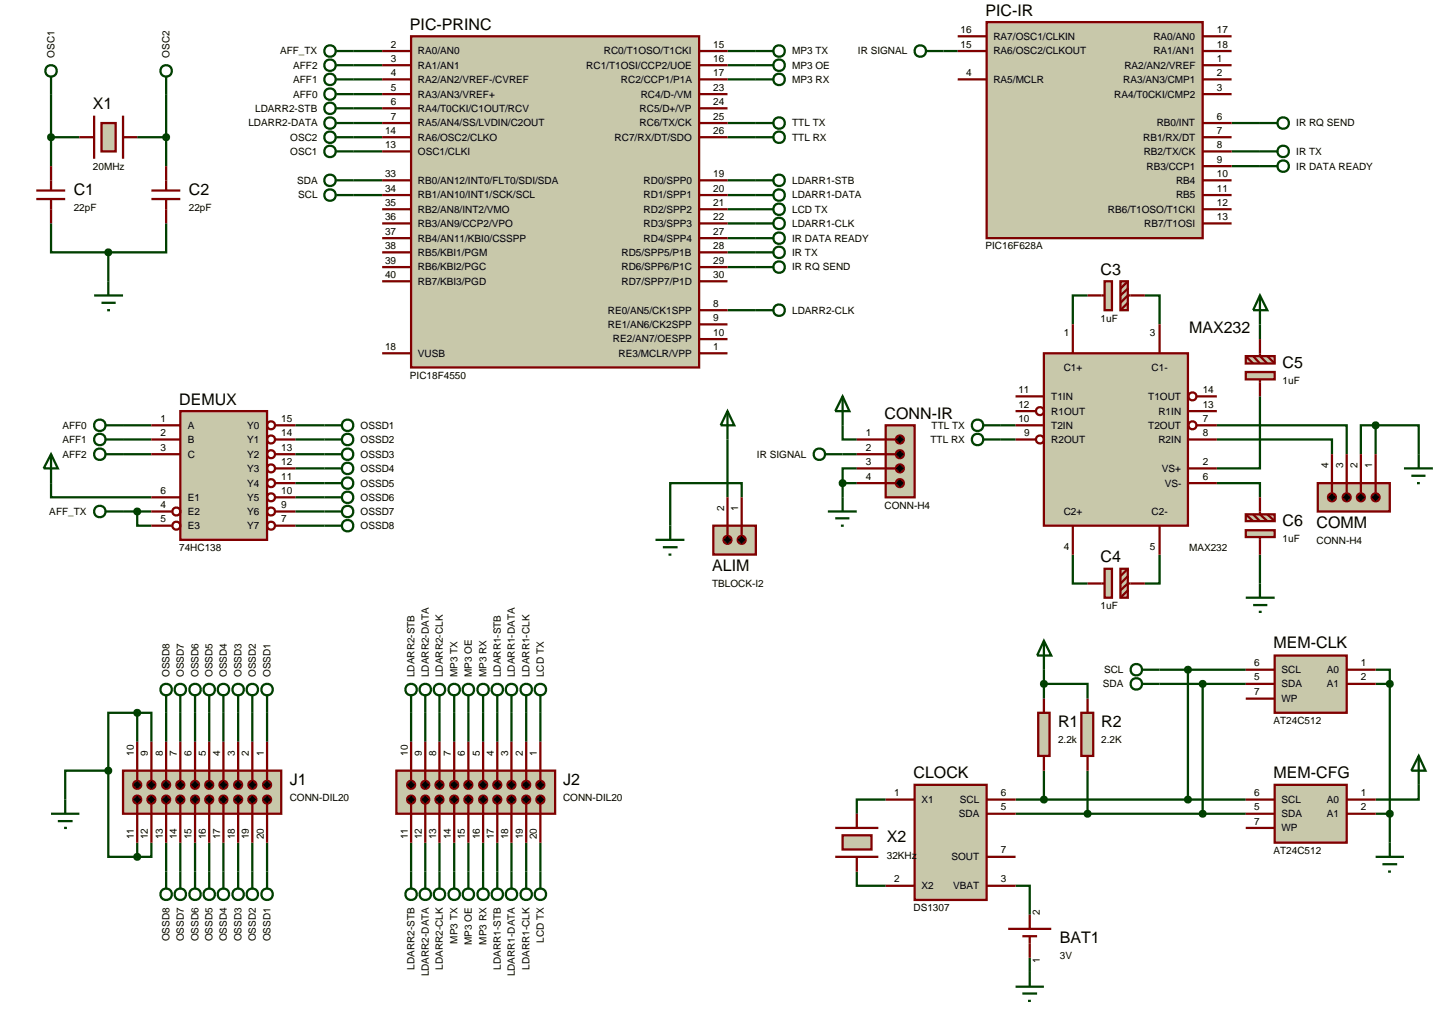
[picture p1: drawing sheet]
<svg xmlns="http://www.w3.org/2000/svg" width="257mm" height="180mm" viewBox="0 0 257 180" stroke-linecap="round" stroke-linejoin="round" font-family="sans-serif">
<g fill="none" stroke="#004000" stroke-width=".4">
<path d="M9 16.6v12.7M29.3 16.6v12.7M62.3 11.5h5.1M62.3 14h5.1M62.3 16.6h5.1M62.3 9h5.1M62.3 19.1h5.1M128.3 11.5h5M128.3 14h5M128.3 9h5M166.4 9h2.5M9 39.4v5.1h10.1"/>
<path d="M9 24.2h5M24.2 24.2h5.1M29.3 39.4v5.1h-10.2M62.3 24.2h5.1M62.3 26.7h5.1M62.3 31.8h5.1M62.3 34.4h5.1M62.3 21.7h5.1M128.3 24.2h5M128.3 31.8h5M128.3 34.4h5M128.3 21.7h5"/>
<path d="M128.3 36.9h5M128.3 39.4h5M217.2 26.7h5M217.2 29.3h5M217.2 21.7h5M19.1 44.5v5.1M128.3 54.7h5M128.3 47.1h5M128.3 44.5h5M128.3 42h5M191.8 52.1h-2.6v5.1M201.9 52.1h2.6v5.1"/>
<path d="M222.2 57.2v2.6M21.7 75h5M21.7 77.5h5M52.1 75h5.1M52.1 77.5h5.1M128.3 77.5v10.2M148.6 75v2.5h2.5M176.5 75h2.6M176.5 77.5h2.6M214.6 75h22.9v5.1M214.6 77.5h20.3v2.6M222.2 69.9v12.7h-7.6"/>
<path d="M242.6 75h7.6v5.1M242.6 75h-2.6v5.1M242.6 75v5.1M9 85.2v2.5h17.7M21.7 80.1h5M21.7 90.2h5M24.2 90.2v2.5h2.5M52.1 80.1h5.1M52.1 90.2h5.1M52.1 82.6h5.1M52.1 85.2h5.1M52.1 87.7h5.1"/>
<path d="M52.1 92.7h5.1M130.8 87.7v-2.5h-12.6v7.5M148.6 80.1h2.5M148.6 85.2h2.5M148.6 85.2v2.5M151.1 82.6h-2.5v2.6M189.2 97.8v5.1h2.6M204.5 97.8v5.1h-2.6M214.6 85.2h7.6v2.5M222.2 97.8v5.1M184.1 118.1v5.1M204.5 118.1h15.2"/>
<path d="M209.5 118.1v22.9M242.6 118.1h2.5v2.5M19.1 135.9v15.2h5.1M19.1 135.9h-7.6v5.1M24.2 125.7h2.5v5.1M24.2 125.7h-5.1v10.2M24.2 125.7v5.1M29.3 125.7v5.1M31.8 125.7v5.1M34.4 125.7v5.1M36.9 125.7v5.1M39.4 125.7v5.1"/>
<path d="M42 125.7v5.1M44.5 125.7v5.1M47.1 125.7v5.1M72.5 125.7v5.1M75 125.7v5.1M77.5 125.7v5.1M80.1 125.7v5.1M82.6 125.7v5.1M85.2 125.7v5.1M87.7 125.7v5.1M90.2 125.7v5.1M92.8 125.7v5.1"/>
<path d="M95.3 125.7v5.1M184.1 120.6h7.7v2.6M184.1 135.9v5.1M191.8 135.9v7.6M204.5 120.6h15.2M212.1 120.6v22.9M242.6 120.6h2.5M245.1 120.6v28M250.2 138.4v2.6h-7.6M24.2 148.6v2.5M26.7 148.6v2.5h-2.5M29.3 148.6v5.1"/>
<path d="M31.8 148.6v5.1M34.4 148.6v5.1M36.9 148.6v5.1M39.4 148.6v5.1M42 148.6v5.1M44.5 148.6v5.1M47.1 148.6v5.1M72.5 148.6v5.1M75 148.6v5.1M77.5 148.6v5.1M80.1 148.6v5.1M82.6 148.6v5.1"/>
<path d="M85.2 148.6v5.1M87.7 148.6v5.1M90.2 148.6v5.1M92.8 148.6v5.1M95.3 148.6v5.1M151.1 153.7v2.5h5.1M156.2 141h-5.1v2.5M179.1 156.2h2.5v5.1M179.1 143.5h40.6M179.1 141h40.6M242.6 143.5h2.5M181.6 168.9v2.5"/>
</g>
<path d="M72.5 6.4h50.8v58.4h-50.8z" fill="#c8c8aa" stroke="#800000" stroke-width=".4"/>
<g fill="none" stroke="#800000" stroke-width=".4">
<path d="M67.4 9h5.1M67.4 11.5h5.1M67.4 14h5.1M67.4 16.6h5.1M67.4 19.1h5.1M123.3 9h5M123.3 11.5h5M123.3 14h5M123.3 16.6h5M123.3 19.1h5M6.4 35.1h5.1M6.4 33.6h5.1"/>
<path d="M9 29.3v4.3M9 35.1v4.3M16.6 20.4v7.6M21.7 20.4v7.6M26.7 35.1h5.1M26.7 33.6h5.1M29.3 29.3v4.3M29.3 35.1v4.3M67.4 21.7h5.1M67.4 24.2h5.1M67.4 26.7h5.1M67.4 31.8h5.1"/>
<path d="M67.4 34.4h5.1M67.4 36.9h5.1M67.4 39.4h5.1M123.3 21.7h5M123.3 24.2h5M123.3 31.8h5M123.3 34.4h5M123.3 36.9h5M123.3 39.4h5M67.4 42h5.1M67.4 44.5h5.1M67.4 47.1h5.1"/>
<path d="M67.4 49.6h5.1M123.3 42h5M123.3 44.5h5M123.3 47.1h5M123.3 49.6h5M123.3 54.7h5M123.3 57.2h5M123.3 59.8h5M67.4 62.3h5.1M123.3 62.3h5"/>
</g>
<path d="M17.9 21.7h2.5v5h-2.5z" fill="#c8c8aa" stroke="#800000" stroke-width=".4"/>
<path d="M14 24.2h2.6M21.7 24.2h2.5" fill="none" stroke="#800000" stroke-width=".4"/>
<path d="M16.6 52.1h5.1M17.9 53.4h2.5M18.9 54.7h.5M19.1 49.6v2.5" fill="none" stroke="#004000" stroke-width=".4"/>
<path d="M18.7 44.2l.4-.2-.5 .5zM19.1 44l.4 .2 .1 .3zM19.1 45l.5-.5-.1 .3zM18.6 44.5l.5 .5-.3-.1z" fill="#004000" stroke="#004000" stroke-width=".4"/>
<path d="M18.6 44.5l.5-.5 .5 .5-.5 .5z" fill="#004000"/>
<g fill="none" stroke="#004000" stroke-width=".4">
<path d="M9 13.5v3.1M29.3 13.5v3.1"/>
<circle cx="9" cy="12.5" r="1.01"/>
<circle cx="29.3" cy="12.5" r="1.01"/>
</g>
<path d="M28.9 23.9l.4-.2-.5 .5zM29.3 23.7l.3 .1 .2 .4zM29.8 24.2l-.2 .4-.3 .1zM28.8 24.2l.5 .5-.4-.2z" fill="#004000" stroke="#004000" stroke-width=".4"/>
<path d="M28.8 24.2l.5-.5 .5 .5-.5 .5z" fill="#004000"/>
<path d="M8.6 23.9l.4-.2-.5 .5zM9 23.7l.4 .2 .1 .3zM9.5 24.2l-.1 .3-.4 .2zM8.5 24.2l.5 .5-.4-.2z" fill="#004000" stroke="#004000" stroke-width=".4"/>
<path d="M8.5 24.2l.5-.5 .5 .5-.5 .5z" fill="#004000"/>
<g fill="none" stroke="#004000" stroke-width=".4">
<path d="M59.3 11.5h3M59.3 14h3M59.3 16.6h3M59.3 9h3M59.3 24.2h3M59.3 26.7h3"/>
<circle cx="58.2" cy="11.5" r="1.01"/>
<circle cx="58.2" cy="9" r="1.01"/>
<circle cx="58.2" cy="14" r="1.01"/>
<circle cx="58.2" cy="16.6" r="1.01"/>
<circle cx="58.2" cy="24.2" r="1.01"/>
<circle cx="58.2" cy="26.7" r="1.01"/>
</g>
<path d="M31.8 72.5h15.3v22.7h-15.3z" fill="#c8c8aa" stroke="#800000" stroke-width=".4"/>
<g fill="none" stroke="#800000" stroke-width=".4">
<path d="M26.7 75h5.1M26.7 77.5h5.1M48.6 75h3.5M48.6 77.5h3.5M26.7 80.1h5.1M26.7 87.7h5.1M26.7 90.2h3.6M26.7 92.7h3.6M48.6 80.1h3.5M48.6 87.7h3.5M48.6 90.2h3.5M48.6 92.7h3.5"/>
<path d="M48.6 82.6h3.5M48.6 85.2h3.5"/>
<circle cx="47.8" cy="77.5" r=".7"/>
<circle cx="47.8" cy="75" r=".7"/>
<circle cx="31.1" cy="90.2" r=".7"/>
<circle cx="31.1" cy="92.7" r=".7"/>
<circle cx="47.8" cy="90.2" r=".7"/>
<circle cx="47.8" cy="80.1" r=".7"/>
<circle cx="47.8" cy="92.7" r=".7"/>
<circle cx="47.8" cy="87.7" r=".7"/>
<circle cx="47.8" cy="85.2" r=".7"/>
<circle cx="47.8" cy="82.6" r=".7"/>
</g>
<g fill="none" stroke="#004000" stroke-width=".4">
<path d="M18.6 75h3.1M18.6 77.5h3.1M9 80.1l1.2 2.5h-2.5zM9 80.1v5.1M18.6 80.1h3.1M18.6 90.2h3.1"/>
<circle cx="17.6" cy="77.5" r="1.01"/>
<circle cx="17.6" cy="75" r="1.01"/>
<circle cx="17.6" cy="90.2" r="1.01"/>
<circle cx="17.6" cy="80.1" r="1.01"/>
</g>
<path d="M23.8 89.9l.4-.2-.5 .5zM24.2 89.7l.3 .1 .2 .4zM24.2 90.7l.5-.5-.2 .4zM23.7 90.2l.5 .5-.3-.1z" fill="#004000" stroke="#004000" stroke-width=".4"/>
<path d="M23.7 90.2l.5-.5 .5 .5-.5 .5z" fill="#004000"/>
<g fill="none" stroke="#004000" stroke-width=".4">
<path d="M59.3 31.8h3M59.3 34.4h3M133.3 31.8h3.1M57.2 75h3.1M57.2 77.5h3.1M57.2 80.1h3.1M57.2 82.6h3.1M57.2 85.2h3.1M57.2 87.7h3.1M57.2 90.2h3.1M57.2 92.7h3.1"/>
<circle cx="58.2" cy="31.8" r="1.01"/>
<circle cx="58.2" cy="34.4" r="1.01"/>
<circle cx="137.4" cy="31.8" r="1.01"/>
<circle cx="61.3" cy="75" r="1.01"/>
<circle cx="61.3" cy="77.5" r="1.01"/>
<circle cx="61.3" cy="87.7" r="1.01"/>
<circle cx="61.3" cy="82.6" r="1.01"/>
<circle cx="61.3" cy="92.7" r="1.01"/>
<circle cx="61.3" cy="85.2" r="1.01"/>
<circle cx="61.3" cy="80.1" r="1.01"/>
<circle cx="61.3" cy="90.2" r="1.01"/>
</g>
<path d="M174 3.9h38.1v38.1h-38.1z" fill="#c8c8aa" stroke="#800000" stroke-width=".4"/>
<g fill="none" stroke="#800000" stroke-width=".4">
<path d="M168.9 6.4h5.1M168.9 9h5.1M168.9 14h5.1M212.1 6.4h5.1M212.1 9h5.1M212.1 11.5h5.1M212.1 14h5.1M212.1 16.6h5.1M212.1 21.7h5.1M212.1 24.2h5.1M212.1 26.7h5.1M212.1 29.3h5.1"/>
<path d="M212.1 31.8h5.1M212.1 34.4h5.1M212.1 36.9h5.1M212.1 39.4h5.1"/>
</g>
<g fill="none" stroke="#004000" stroke-width=".4">
<path d="M59.3 19.1h3M133.3 9h3.1M133.3 11.5h3.1M133.3 14h3.1M163.3 9h3.1M59.3 21.7h3M133.3 21.7h3.1M133.3 24.2h3.1M222.2 26.7h3.1M222.2 29.3h3.1M222.2 21.7h3.1M133.3 54.7h3.1"/>
<circle cx="58.2" cy="19.1" r="1.01"/>
<circle cx="137.4" cy="11.5" r="1.01"/>
<circle cx="137.4" cy="9" r="1.01"/>
<circle cx="137.4" cy="14" r="1.01"/>
<circle cx="162.3" cy="9" r="1.01"/>
<circle cx="58.2" cy="21.7" r="1.01"/>
<circle cx="137.4" cy="24.2" r="1.01"/>
<circle cx="137.4" cy="21.7" r="1.01"/>
<circle cx="226.3" cy="21.7" r="1.01"/>
<circle cx="226.3" cy="26.7" r="1.01"/>
<circle cx="226.3" cy="29.3" r="1.01"/>
<circle cx="137.4" cy="54.7" r="1.01"/>
</g>
<path d="M161.3 138.4h12.7v20.3h-12.7z" fill="#c8c8aa" stroke="#800000" stroke-width=".4"/>
<path d="M156.2 156.2h5.1M156.2 141h5.1M174 156.2h5.1M174 141h5.1M174 143.5h5.1M174 151.1h5.1" fill="none" stroke="#800000" stroke-width=".4"/>
<path d="M224.8 115.6h12.7v10.1h-12.7z" fill="#c8c8aa" stroke="#800000" stroke-width=".4"/>
<path d="M219.7 118.1h5.1M237.5 118.1h5.1M219.7 120.6h5.1M219.7 123.2h5.1M237.5 120.6h5.1" fill="none" stroke="#800000" stroke-width=".4"/>
<path d="M224.8 138.4h12.7v10.2h-12.7z" fill="#c8c8aa" stroke="#800000" stroke-width=".4"/>
<path d="M219.7 141h5.1M219.7 143.5h5.1M219.7 146h5.1M237.5 141h5.1M237.5 143.5h5.1" fill="none" stroke="#800000" stroke-width=".4"/>
<path d="M242.6 151.1h5M243.8 152.4h2.6M244.8 153.7h.5M245.1 148.6v2.5" fill="none" stroke="#004000" stroke-width=".4"/>
<path d="M244.7 120.3l.4-.2-.5 .5zM245.1 120.1l.3 .1 .2 .4zM245.6 120.6l-.1 .3-.4 .2zM244.6 120.6l.5 .5-.4-.2z" fill="#004000" stroke="#004000" stroke-width=".4"/>
<path d="M244.6 120.6l.5-.5 .5 .5-.5 .5z" fill="#004000"/>
<path d="M244.8 143.1l.3-.1-.5 .5zM245.1 143l.4 .2 .1 .3zM245.1 144l.5-.5-.2 .4zM244.6 143.5l.5 .5-.3-.1z" fill="#004000" stroke="#004000" stroke-width=".4"/>
<path d="M245.1 143l.5 .5-.5 .5-.5-.5z" fill="#004000"/>
<path d="M250.2 133.3l1.2 2.6h-2.5zM250.2 133.3v5.1" fill="none" stroke="#004000" stroke-width=".4"/>
<path d="M147.3 146h7.6M147.3 151.1h7.6" fill="none" stroke="#800000" stroke-width=".4"/>
<path d="M148.6 147.3h5.1v2.5h-5.1z" fill="#c8c8aa" stroke="#800000" stroke-width=".4"/>
<path d="M151.1 143.5v2.5M151.1 151.1v2.6" fill="none" stroke="#800000" stroke-width=".4"/>
<path d="M183.1 125.7h2v7.6h-2z" fill="#c8c8aa" stroke="#800000" stroke-width=".4"/>
<path d="M184.1 123.2v2.5M184.1 133.3v2.6" fill="none" stroke="#800000" stroke-width=".4"/>
<path d="M209.1 140.7l.4-.2-.5 .5zM209.5 140.5l.3 .1 .2 .4zM209.5 141.5l.5-.5-.2 .4zM209 141l.5 .5-.4-.2z" fill="#004000" stroke="#004000" stroke-width=".4"/>
<path d="M209.5 140.5l.5 .5-.5 .5-.5-.5z" fill="#004000"/>
<path d="M211.8 143.1l.3-.1-.5 .5zM212.1 143l.4 .2 .1 .3zM212.1 144l.5-.5-.2 .4zM211.6 143.5l.5 .5-.3-.1z" fill="#004000" stroke="#004000" stroke-width=".4"/>
<path d="M212.1 143l.5 .5-.5 .5-.5-.5z" fill="#004000"/>
<path d="M184.1 113l1.3 2.6h-2.5zM184.1 113v5.1" fill="none" stroke="#004000" stroke-width=".4"/>
<path d="M183.7 140.7l.4-.2-.5 .5zM184.1 140.5l.3 .1 .2 .4zM184.1 141.5l.5-.5-.2 .4zM183.6 141l.5 .5-.4-.2z" fill="#004000" stroke="#004000" stroke-width=".4"/>
<path d="M184.1 140.5l.5 .5-.5 .5-.5-.5z" fill="#004000"/>
<path d="M190.7 125.7h2.1v7.6h-2.1z" fill="#c8c8aa" stroke="#800000" stroke-width=".4"/>
<path d="M191.8 123.2v2.5M191.8 133.3v2.6" fill="none" stroke="#800000" stroke-width=".4"/>
<path d="M183.8 120.2l.3-.1-.5 .5zM184.1 120.1l.3 .1 .2 .4zM184.1 121.1l.5-.5-.1 .3zM183.6 120.6l.5 .5-.4-.2z" fill="#004000" stroke="#004000" stroke-width=".4"/>
<path d="M184.1 120.1l.5 .5-.5 .5-.5-.5z" fill="#004000"/>
<path d="M191.5 143.1l.3-.1-.5 .5zM191.8 143l.4 .2 .1 .3zM192.3 143.5l-.1 .3-.4 .2zM191.3 143.5l.5 .5-.4-.2z" fill="#004000" stroke="#004000" stroke-width=".4"/>
<path d="M191.8 143l.5 .5-.5 .5-.5-.5z" fill="#004000"/>
<g fill="none" stroke="#004000" stroke-width=".4">
<path d="M201.4 118.1h3.1M201.4 120.6h3.1M179.1 174h5M180.3 175.2h2.6M181.3 176.5h.5M181.6 171.4v2.6"/>
<circle cx="200.4" cy="118.1" r="1.01"/>
<circle cx="200.4" cy="120.6" r="1.01"/>
</g>
<path d="M177.8 163.8h7.6M180.3 165.1h2.6M181.6 161.3v2.5M181.6 165.1v3.8" fill="none" stroke="#800000" stroke-width=".4"/>
<path d="M211.7 120.3l.4-.2-.5 .5zM212.1 120.1l.3 .1 .2 .4zM212.6 120.6l-.1 .3-.4 .2zM211.6 120.6l.5 .5-.4-.2z" fill="#004000" stroke="#004000" stroke-width=".4"/>
<path d="M211.6 120.6l.5-.5 .5 .5-.5 .5z" fill="#004000"/>
<path d="M209.2 117.7l.3-.1-.5 .5zM209.5 117.6l.4 .2 .1 .3zM209.5 118.6l.5-.5-.2 .4zM209 118.1l.5 .5-.4-.2z" fill="#004000" stroke="#004000" stroke-width=".4"/>
<path d="M209.5 117.6l.5 .5-.5 .5-.5-.5z" fill="#004000"/>
<path d="M156.2 75h5.1v12.7h-5.1z" fill="#c8c8aa" stroke="#800000" stroke-width=".4"/>
<path d="M151.1 77.5h6.9M151.1 80.1h6.9M151.1 82.6h6.9M151.1 85.2h6.9" fill="none" stroke="#800000" stroke-width=".4"/>
<g fill="#000" stroke="#800000" stroke-width=".4">
<path d="M158.2 77l.5-.2-.7 .7zM158.7 76.8a.68 .68 0 0 1 .7 .7zM158.7 78.2l.7-.7a.68 .68 0 0 1-.7 .7zM158 77.5l.7 .7a.68 .68 0 0 1-.7-.7z"/>
<path d="M158.2 79.6l.5-.2-.7 .7zM158.7 79.4a.68 .68 0 0 1 .7 .7zM158.7 80.8l.7-.7a.68 .68 0 0 1-.7 .7zM158 80.1l.7 .7a.68 .68 0 0 1-.7-.7z"/>
<path d="M158.2 82.1l.5-.2-.7 .7zM158.7 81.9a.68 .68 0 0 1 .7 .7zM158.7 83.3l.7-.7a.68 .68 0 0 1-.7 .7zM158 82.6l.7 .7a.68 .68 0 0 1-.7-.7z"/>
<path d="M158.2 84.7l.5-.2-.7 .7zM158.7 84.5a.68 .68 0 0 1 .7 .7zM158.7 85.9l.7-.7a.68 .68 0 0 1-.7 .7zM158 85.2l.7 .7a.68 .68 0 0 1-.7-.7z"/>
</g>
<path d="M158.7 76.8l.7 .7-.7 .7-.7-.7zM158.7 79.4l.7 .7-.7 .7-.7-.7zM158.7 81.9l.7 .7-.7 .7-.7-.7zM158.7 84.5l.7 .7-.7 .7-.7-.7z" fill="#000"/>
<path d="M148.6 69.9l1.2 2.6h-2.5zM148.6 69.9v5.1M146 90.2h5.1M147.3 91.4h2.5M148.3 92.7h.5M148.6 87.7v2.5" fill="none" stroke="#004000" stroke-width=".4"/>
<path d="M184.1 62.3h25.4v30.4h-25.4z" fill="#c8c8aa" stroke="#800000" stroke-width=".4"/>
<g fill="none" stroke="#800000" stroke-width=".4">
<path d="M189.2 57.2v5.1M204.5 57.2v5.1M179.1 69.9h5M179.1 72.5h3.5M179.1 75h5M179.1 77.5h3.5M209.5 72.5h5.1M209.5 77.5h5.1M211.1 69.9h3.5M211.1 75h3.5M189.2 92.7v5.1M204.5 92.7v5.1"/>
<path d="M209.5 82.6h5.1M209.5 85.2h5.1"/>
<circle cx="183.4" cy="77.5" r=".7"/>
<circle cx="183.4" cy="72.5" r=".7"/>
<circle cx="210.3" cy="75" r=".7"/>
<circle cx="210.3" cy="69.9" r=".7"/>
</g>
<g fill="#c8c8aa" stroke="#800000" stroke-width=".4">
<path d="M194.8 49.6h1.3v5.1h-1.3z"/>
<path d="M197.6 49.6h1.3v5.1h-1.3z"/>
</g>
<path d="M191.8 52.1h3M198.9 49.6l-1.3 1.3M198.9 50.9l-1.3 1.2M198.9 53.4l-1.3 1.3M201.9 52.1h-3l-1.3 1.3" fill="none" stroke="#800000" stroke-width=".4"/>
<g fill="#c8c8aa" stroke="#800000" stroke-width=".4">
<path d="M194.8 100.3h1.3v5.1h-1.3z"/>
<path d="M197.6 100.3h1.3v5.1h-1.3z"/>
</g>
<path d="M191.8 102.9h3M198.9 100.3l-1.3 1.3M198.9 101.6l-1.3 1.3M198.9 104.1l-1.3 1.3M201.9 102.9h-3l-1.3 1.2" fill="none" stroke="#800000" stroke-width=".4"/>
<g fill="none" stroke="#004000" stroke-width=".4">
<path d="M173.5 75h3M173.5 77.5h3"/>
<circle cx="172.4" cy="75" r="1.01"/>
<circle cx="172.4" cy="77.5" r="1.01"/>
</g>
<path d="M232.4 85.2h12.7v5h-12.7z" fill="#c8c8aa" stroke="#800000" stroke-width=".4"/>
<path d="M234.9 80.1v6.8M237.5 80.1v6.8M240 80.1v6.8M242.6 80.1v6.8" fill="none" stroke="#800000" stroke-width=".4"/>
<g fill="#000" stroke="#800000" stroke-width=".4">
<path d="M234.4 87.2l.5-.2-.7 .7zM234.9 87a.68 .68 0 0 1 .7 .7zM234.9 88.4l.7-.7a.68 .68 0 0 1-.7 .7zM234.2 87.7l.7 .7a.68 .68 0 0 1-.7-.7z"/>
<path d="M237 87.2l.5-.2-.7 .7zM237.5 87a.68 .68 0 0 1 .7 .7zM238.2 87.7a.68 .68 0 0 1-.7 .7zM236.8 87.7l.7 .7a.68 .68 0 0 1-.7-.7z"/>
<path d="M239.5 87.2l.5-.2-.7 .7zM240 87a.68 .68 0 0 1 .7 .7zM240.7 87.7a.68 .68 0 0 1-.7 .7zM239.3 87.7l.7 .7a.68 .68 0 0 1-.7-.7z"/>
<path d="M242.1 87.2l.5-.2-.7 .7zM242.6 87a.68 .68 0 0 1 .7 .7zM243.3 87.7a.68 .68 0 0 1-.7 .7zM241.9 87.7l.7 .7a.68 .68 0 0 1-.7-.7z"/>
</g>
<path d="M234.9 87l.7 .7-.7 .7-.7-.7zM236.8 87.7l.7-.7 .7 .7-.7 .7zM239.3 87.7l.7-.7 .7 .7-.7 .7zM241.9 87.7l.7-.7 .7 .7-.7 .7z" fill="#000"/>
<path d="M247.6 82.6h5.1M248.9 83.9h2.5M249.9 85.2h.5M250.2 80.1v2.5" fill="none" stroke="#004000" stroke-width=".4"/>
<path d="M242.2 74.7l.4-.2-.5 .5zM242.6 74.5l.4 .2 .1 .3zM243.1 75l-.1 .3-.4 .2zM242.1 75l.5 .5-.4-.2z" fill="#004000" stroke="#004000" stroke-width=".4"/>
<path d="M242.6 74.5l.5 .5-.5 .5-.5-.5z" fill="#004000"/>
<path d="M222.2 52.1l1.3 2.6h-2.5zM222.2 52.1v5.1" fill="none" stroke="#004000" stroke-width=".4"/>
<g fill="#c8c8aa" stroke="#800000" stroke-width=".4">
<path d="M219.7 65.6h5.1v1.3h-5.1z"/>
<path d="M219.7 62.8h5.1v1.3h-5.1z"/>
</g>
<path d="M222.2 59.8v3l1.3 1.3M219.7 62.8l1.3 1.3M221 62.8l1.2 1.3M222.2 66.9v3M223.5 62.8l1.3 1.3" fill="none" stroke="#800000" stroke-width=".4"/>
<g fill="#c8c8aa" stroke="#800000" stroke-width=".4">
<path d="M219.7 93.5h5.1v1.2h-5.1z"/>
<path d="M219.7 90.7h5.1v1.2h-5.1z"/>
</g>
<path d="M219.7 90.7l1.3 1.2M221 90.7l1.2 1.2M222.2 87.7v3l1.3 1.2M222.2 94.7v3.1M223.5 90.7l1.3 1.2" fill="none" stroke="#800000" stroke-width=".4"/>
<g fill="none" stroke="#004000" stroke-width=".4">
<path d="M128.3 72.5l1.2 2.5h-2.4zM128.3 72.5v5M115.6 95.2h5.1M116.9 96.5h2.6M117.9 97.8h.5M118.2 92.7v2.5M145.5 80.1h3.1M219.7 105.4h5.1M221 106.7h2.5M222 107.9h.5M222.2 102.9v2.5"/>
<circle cx="144.5" cy="80.1" r="1.01"/>
</g>
<path d="M148.3 84.8l.3-.1-.5 .5zM148.6 84.7l.3 .1 .2 .4zM148.6 85.7l.5-.5-.2 .4zM148.1 85.2l.5 .5-.3-.1z" fill="#004000" stroke="#004000" stroke-width=".4"/>
<path d="M148.6 84.7l.5 .5-.5 .5-.5-.5z" fill="#004000"/>
<path d="M125.8 92.7h7.5v5.1h-7.5z" fill="#c8c8aa" stroke="#800000" stroke-width=".4"/>
<path d="M128.3 87.7v6.8M130.8 87.7v6.8" fill="none" stroke="#800000" stroke-width=".4"/>
<g fill="#000" stroke="#800000" stroke-width=".4">
<path d="M127.8 94.7l.5-.2-.7 .7zM128.3 94.5a.68 .68 0 0 1 .7 .7zM128.3 95.9l.7-.7a.68 .68 0 0 1-.7 .7zM127.6 95.2l.7 .7a.68 .68 0 0 1-.7-.7z"/>
<path d="M130.3 94.7l.5-.2-.7 .7zM130.8 94.5a.68 .68 0 0 1 .7 .7zM130.8 95.9l.7-.7a.68 .68 0 0 1-.7 .7zM130.1 95.2l.7 .7a.68 .68 0 0 1-.7-.7z"/>
</g>
<path d="M128.3 94.5l.7 .7-.7 .7-.7-.7zM130.1 95.2l.7-.7 .7 .7-.7 .7z" fill="#000"/>
<path d="M21.7 135.9h27.9v7.6h-27.9z" fill="#c8c8aa" stroke="#800000" stroke-width=".4"/>
<g fill="none" stroke="#800000" stroke-width=".4">
<path d="M24.2 130.8v6.8M26.7 130.8v6.8M29.3 130.8v6.8M31.8 130.8v6.8M34.4 130.8v6.8M36.9 130.8v6.8M39.4 130.8v6.8M42 130.8v6.8M44.5 130.8v6.8M47.1 130.8v6.8M24.2 141.7v6.9M26.7 141.7v6.9"/>
<path d="M29.3 141.7v6.9M31.8 141.7v6.9M34.4 141.7v6.9M36.9 141.7v6.9M39.4 141.7v6.9M42 141.7v6.9M44.5 141.7v6.9M47.1 141.7v6.9"/>
</g>
<g fill="#000" stroke="#800000" stroke-width=".4">
<path d="M23.7 137.9l.5-.2-.7 .7zM24.2 137.7a.68 .68 0 0 1 .7 .7zM24.2 139.1l.7-.7a.68 .68 0 0 1-.7 .7zM23.5 138.4l.7 .7a.68 .68 0 0 1-.7-.7z"/>
<path d="M26.2 137.9l.5-.2-.7 .7zM26.7 137.7a.68 .68 0 0 1 .7 .7zM27.4 138.4a.68 .68 0 0 1-.7 .7zM26 138.4l.7 .7a.68 .68 0 0 1-.7-.7z"/>
<path d="M28.8 137.9l.5-.2-.7 .7zM29.3 137.7a.68 .68 0 0 1 .7 .7zM30 138.4a.68 .68 0 0 1-.7 .7zM28.6 138.4l.7 .7a.68 .68 0 0 1-.7-.7z"/>
<path d="M31.3 137.9l.5-.2-.7 .7zM31.8 137.7a.68 .68 0 0 1 .7 .7zM32.5 138.4a.68 .68 0 0 1-.7 .7zM31.1 138.4l.7 .7a.68 .68 0 0 1-.7-.7z"/>
<path d="M33.9 137.9l.5-.2-.7 .7zM34.4 137.7a.68 .68 0 0 1 .7 .7zM35.1 138.4a.68 .68 0 0 1-.7 .7zM33.7 138.4l.7 .7a.68 .68 0 0 1-.7-.7z"/>
<path d="M36.4 137.9l.5-.2-.7 .7zM36.9 137.7a.68 .68 0 0 1 .7 .7zM36.9 139.1l.7-.7a.68 .68 0 0 1-.7 .7zM36.2 138.4l.7 .7a.68 .68 0 0 1-.7-.7z"/>
<path d="M38.9 137.9l.5-.2-.7 .7zM39.4 137.7a.68 .68 0 0 1 .7 .7zM40.1 138.4a.68 .68 0 0 1-.7 .7zM38.7 138.4l.7 .7a.68 .68 0 0 1-.7-.7z"/>
<path d="M41.5 137.9l.5-.2-.7 .7zM42 137.7a.68 .68 0 0 1 .7 .7zM42.7 138.4a.68 .68 0 0 1-.7 .7zM41.3 138.4l.7 .7a.68 .68 0 0 1-.7-.7z"/>
<path d="M44 137.9l.5-.2-.7 .7zM44.5 137.7a.68 .68 0 0 1 .7 .7zM44.5 139.1l.7-.7a.68 .68 0 0 1-.7 .7zM43.8 138.4l.7 .7a.68 .68 0 0 1-.7-.7z"/>
<path d="M46.6 137.9l.5-.2-.7 .7zM47.1 137.7a.68 .68 0 0 1 .7 .7zM47.1 139.1l.7-.7a.68 .68 0 0 1-.7 .7zM46.4 138.4l.7 .7a.68 .68 0 0 1-.7-.7z"/>
<path d="M23.7 140.5l.5-.2-.7 .7zM24.2 140.3a.68 .68 0 0 1 .7 .7zM24.2 141.7l.7-.7a.68 .68 0 0 1-.7 .7zM23.5 141l.7 .7a.68 .68 0 0 1-.7-.7z"/>
<path d="M26.2 140.5l.5-.2-.7 .7zM26.7 140.3a.68 .68 0 0 1 .7 .7zM27.4 141a.68 .68 0 0 1-.7 .7zM26 141l.7 .7a.68 .68 0 0 1-.7-.7z"/>
<path d="M28.8 140.5l.5-.2-.7 .7zM29.3 140.3a.68 .68 0 0 1 .7 .7zM30 141a.68 .68 0 0 1-.7 .7zM28.6 141l.7 .7a.68 .68 0 0 1-.7-.7z"/>
<path d="M31.3 140.5l.5-.2-.7 .7zM31.8 140.3a.68 .68 0 0 1 .7 .7zM32.5 141a.68 .68 0 0 1-.7 .7zM31.1 141l.7 .7a.68 .68 0 0 1-.7-.7z"/>
<path d="M33.9 140.5l.5-.2-.7 .7zM34.4 140.3a.68 .68 0 0 1 .7 .7zM35.1 141a.68 .68 0 0 1-.7 .7zM33.7 141l.7 .7a.68 .68 0 0 1-.7-.7z"/>
<path d="M36.4 140.5l.5-.2-.7 .7zM36.9 140.3a.68 .68 0 0 1 .7 .7zM36.9 141.7l.7-.7a.68 .68 0 0 1-.7 .7zM36.2 141l.7 .7a.68 .68 0 0 1-.7-.7z"/>
<path d="M38.9 140.5l.5-.2-.7 .7zM39.4 140.3a.68 .68 0 0 1 .7 .7zM40.1 141a.68 .68 0 0 1-.7 .7zM38.7 141l.7 .7a.68 .68 0 0 1-.7-.7z"/>
<path d="M41.5 140.5l.5-.2-.7 .7zM42 140.3a.68 .68 0 0 1 .7 .7zM42.7 141a.68 .68 0 0 1-.7 .7zM41.3 141l.7 .7a.68 .68 0 0 1-.7-.7z"/>
<path d="M44 140.5l.5-.2-.7 .7zM44.5 140.3a.68 .68 0 0 1 .7 .7zM44.5 141.7l.7-.7a.68 .68 0 0 1-.7 .7zM43.8 141l.7 .7a.68 .68 0 0 1-.7-.7z"/>
<path d="M46.6 140.5l.5-.2-.7 .7zM47.1 140.3a.68 .68 0 0 1 .7 .7zM47.1 141.7l.7-.7a.68 .68 0 0 1-.7 .7zM46.4 141l.7 .7a.68 .68 0 0 1-.7-.7z"/>
</g>
<g fill="#000">
<path d="M24.2 137.7l.7 .7-.7 .7-.7-.7zM26.7 137.7l.7 .7-.7 .7-.7-.7zM28.6 138.4l.7-.7 .7 .7-.7 .7zM31.1 138.4l.7-.7 .7 .7-.7 .7zM34.4 137.7l.7 .7-.7 .7-.7-.7zM36.2 138.4l.7-.7 .7 .7-.7 .7zM38.7 138.4l.7-.7 .7 .7-.7 .7zM41.3 138.4l.7-.7 .7 .7-.7 .7zM43.8 138.4l.7-.7 .7 .7-.7 .7zM47.1 137.7l.7 .7-.7 .7-.7-.7zM23.5 141l.7-.7 .7 .7-.7 .7zM26 141l.7-.7 .7 .7-.7 .7z"/>
<path d="M28.6 141l.7-.7 .7 .7-.7 .7zM31.1 141l.7-.7 .7 .7-.7 .7zM33.7 141l.7-.7 .7 .7-.7 .7zM36.2 141l.7-.7 .7 .7-.7 .7zM38.7 141l.7-.7 .7 .7-.7 .7zM41.3 141l.7-.7 .7 .7-.7 .7zM43.8 141l.7-.7 .7 .7-.7 .7zM47.1 140.3l.7 .7-.7 .7-.7-.7z"/>
</g>
<g fill="none" stroke="#004000" stroke-width=".4">
<path d="M29.3 122.7v3M31.8 122.7v3M34.4 122.7v3M36.9 122.7v3M39.4 122.7v3M42 122.7v3M44.5 122.7v3M47.1 122.7v3M9 143.5h5M10.2 144.8h2.6M11.3 146h.5M11.5 141v2.5"/>
<path d="M29.3 153.7v3M31.8 153.7v3M34.4 153.7v3M36.9 153.7v3M39.4 153.7v3M42 153.7v3M44.5 153.7v3M47.1 153.7v3"/>
<circle cx="29.3" cy="121.6" r="1.01"/>
<circle cx="31.8" cy="121.6" r="1.01"/>
<circle cx="34.4" cy="121.6" r="1.01"/>
<circle cx="36.9" cy="121.6" r="1.01"/>
<circle cx="39.4" cy="121.6" r="1.01"/>
<circle cx="42" cy="121.6" r="1.01"/>
<circle cx="44.5" cy="121.6" r="1.01"/>
<circle cx="47.1" cy="121.6" r="1.01"/>
<circle cx="29.3" cy="157.7" r="1.01"/>
<circle cx="31.8" cy="157.7" r="1.01"/>
<circle cx="34.4" cy="157.7" r="1.01"/>
<circle cx="36.9" cy="157.7" r="1.01"/>
<circle cx="39.4" cy="157.7" r="1.01"/>
<circle cx="42" cy="157.7" r="1.01"/>
<circle cx="44.5" cy="157.7" r="1.01"/>
<circle cx="47.1" cy="157.7" r="1.01"/>
</g>
<path d="M23.8 150.8l.4-.2-.5 .5zM24.2 150.6l.4 .2 .1 .3zM24.2 151.6l.5-.5-.2 .4zM23.7 151.1l.5 .5-.3-.1z" fill="#004000" stroke="#004000" stroke-width=".4"/>
<path d="M23.7 151.1l.5-.5 .5 .5-.5 .5z" fill="#004000"/>
<path d="M23.8 125.4l.4-.2-.5 .5zM24.2 125.2l.4 .2 .1 .3zM24.2 126.2l.5-.5-.2 .4zM23.7 125.7l.5 .5-.3-.1z" fill="#004000" stroke="#004000" stroke-width=".4"/>
<path d="M24.2 125.2l.5 .5-.5 .5-.5-.5z" fill="#004000"/>
<path d="M18.7 135.6l.4-.2-.5 .5zM19.1 135.4l.3 .1 .2 .4zM19.6 135.9l-.1 .3-.4 .2zM18.6 135.9l.5 .5-.4-.2z" fill="#004000" stroke="#004000" stroke-width=".4"/>
<path d="M18.6 135.9l.5-.5 .5 .5-.5 .5z" fill="#004000"/>
<path d="M69.9 135.9h28v7.6h-28z" fill="#c8c8aa" stroke="#800000" stroke-width=".4"/>
<g fill="none" stroke="#800000" stroke-width=".4">
<path d="M72.5 130.8v6.8M75 130.8v6.8M77.5 130.8v6.8M80.1 130.8v6.8M82.6 130.8v6.8M85.2 130.8v6.8M87.7 130.8v6.8M90.2 130.8v6.8M92.8 130.8v6.8M95.3 130.8v6.8M72.5 141.7v6.9M75 141.7v6.9"/>
<path d="M77.5 141.7v6.9M80.1 141.7v6.9M82.6 141.7v6.9M85.2 141.7v6.9M87.7 141.7v6.9M90.2 141.7v6.9M92.8 141.7v6.9M95.3 141.7v6.9"/>
</g>
<g fill="#000" stroke="#800000" stroke-width=".4">
<path d="M72 137.9l.5-.2-.7 .7zM72.5 137.7a.68 .68 0 0 1 .7 .7zM72.5 139.1l.7-.7a.68 .68 0 0 1-.7 .7zM71.8 138.4l.7 .7a.68 .68 0 0 1-.7-.7z"/>
<path d="M74.5 137.9l.5-.2-.7 .7zM75 137.7a.68 .68 0 0 1 .7 .7zM75 139.1l.7-.7a.68 .68 0 0 1-.7 .7zM74.3 138.4l.7 .7a.68 .68 0 0 1-.7-.7z"/>
<path d="M77 137.9l.5-.2-.7 .7zM77.5 137.7a.68 .68 0 0 1 .7 .7zM77.5 139.1l.7-.7a.68 .68 0 0 1-.7 .7zM76.8 138.4l.7 .7a.68 .68 0 0 1-.7-.7z"/>
<path d="M79.6 137.9l.5-.2-.7 .7zM80.1 137.7a.68 .68 0 0 1 .7 .7zM80.1 139.1l.7-.7a.68 .68 0 0 1-.7 .7zM79.4 138.4l.7 .7a.68 .68 0 0 1-.7-.7z"/>
<path d="M82.1 137.9l.5-.2-.7 .7zM82.6 137.7a.68 .68 0 0 1 .7 .7zM82.6 139.1l.7-.7a.68 .68 0 0 1-.7 .7zM81.9 138.4l.7 .7a.68 .68 0 0 1-.7-.7z"/>
<path d="M84.7 137.9l.5-.2-.7 .7zM85.2 137.7a.68 .68 0 0 1 .7 .7zM85.2 139.1l.7-.7a.68 .68 0 0 1-.7 .7zM84.5 138.4l.7 .7a.68 .68 0 0 1-.7-.7z"/>
<path d="M87.2 137.9l.5-.2-.7 .7zM87.7 137.7a.68 .68 0 0 1 .7 .7zM87.7 139.1l.7-.7a.68 .68 0 0 1-.7 .7zM87 138.4l.7 .7a.68 .68 0 0 1-.7-.7z"/>
<path d="M89.7 137.9l.5-.2-.7 .7zM90.2 137.7a.68 .68 0 0 1 .7 .7zM90.2 139.1l.7-.7a.68 .68 0 0 1-.7 .7zM89.5 138.4l.7 .7a.68 .68 0 0 1-.7-.7z"/>
<path d="M92.3 137.9l.5-.2-.7 .7zM92.8 137.7a.68 .68 0 0 1 .7 .7zM92.8 139.1l.7-.7a.68 .68 0 0 1-.7 .7zM92.1 138.4l.7 .7a.68 .68 0 0 1-.7-.7z"/>
<path d="M94.8 137.9l.5-.2-.7 .7zM95.3 137.7a.68 .68 0 0 1 .7 .7zM95.3 139.1l.7-.7a.68 .68 0 0 1-.7 .7zM94.6 138.4l.7 .7a.68 .68 0 0 1-.7-.7z"/>
<path d="M72 140.5l.5-.2-.7 .7zM72.5 140.3a.68 .68 0 0 1 .7 .7zM72.5 141.7l.7-.7a.68 .68 0 0 1-.7 .7zM71.8 141l.7 .7a.68 .68 0 0 1-.7-.7z"/>
<path d="M74.5 140.5l.5-.2-.7 .7zM75 140.3a.68 .68 0 0 1 .7 .7zM75 141.7l.7-.7a.68 .68 0 0 1-.7 .7zM74.3 141l.7 .7a.68 .68 0 0 1-.7-.7z"/>
<path d="M77 140.5l.5-.2-.7 .7zM77.5 140.3a.68 .68 0 0 1 .7 .7zM77.5 141.7l.7-.7a.68 .68 0 0 1-.7 .7zM76.8 141l.7 .7a.68 .68 0 0 1-.7-.7z"/>
<path d="M79.6 140.5l.5-.2-.7 .7zM80.1 140.3a.68 .68 0 0 1 .7 .7zM80.1 141.7l.7-.7a.68 .68 0 0 1-.7 .7zM79.4 141l.7 .7a.68 .68 0 0 1-.7-.7z"/>
<path d="M82.1 140.5l.5-.2-.7 .7zM82.6 140.3a.68 .68 0 0 1 .7 .7zM82.6 141.7l.7-.7a.68 .68 0 0 1-.7 .7zM81.9 141l.7 .7a.68 .68 0 0 1-.7-.7z"/>
<path d="M84.7 140.5l.5-.2-.7 .7zM85.2 140.3a.68 .68 0 0 1 .7 .7zM85.2 141.7l.7-.7a.68 .68 0 0 1-.7 .7zM84.5 141l.7 .7a.68 .68 0 0 1-.7-.7z"/>
<path d="M87.2 140.5l.5-.2-.7 .7zM87.7 140.3a.68 .68 0 0 1 .7 .7zM87.7 141.7l.7-.7a.68 .68 0 0 1-.7 .7zM87 141l.7 .7a.68 .68 0 0 1-.7-.7z"/>
<path d="M89.7 140.5l.5-.2-.7 .7zM90.2 140.3a.68 .68 0 0 1 .7 .7zM90.2 141.7l.7-.7a.68 .68 0 0 1-.7 .7zM89.5 141l.7 .7a.68 .68 0 0 1-.7-.7z"/>
<path d="M92.3 140.5l.5-.2-.7 .7zM92.8 140.3a.68 .68 0 0 1 .7 .7zM92.8 141.7l.7-.7a.68 .68 0 0 1-.7 .7zM92.1 141l.7 .7a.68 .68 0 0 1-.7-.7z"/>
<path d="M94.8 140.5l.5-.2-.7 .7zM95.3 140.3a.68 .68 0 0 1 .7 .7zM95.3 141.7l.7-.7a.68 .68 0 0 1-.7 .7zM94.6 141l.7 .7a.68 .68 0 0 1-.7-.7z"/>
</g>
<g fill="#000">
<path d="M72.5 137.7l.7 .7-.7 .7-.7-.7zM74.3 138.4l.7-.7 .7 .7-.7 .7zM77.5 137.7l.7 .7-.7 .7-.7-.7zM80.1 137.7l.7 .7-.7 .7-.7-.7zM81.9 138.4l.7-.7 .7 .7-.7 .7zM85.2 137.7l.7 .7-.7 .7-.7-.7zM87 138.4l.7-.7 .7 .7-.7 .7zM90.2 137.7l.7 .7-.7 .7-.7-.7zM92.8 137.7l.7 .7-.7 .7-.7-.7zM94.6 138.4l.7-.7 .7 .7-.7 .7zM72.5 140.3l.7 .7-.7 .7-.7-.7zM74.3 141l.7-.7 .7 .7-.7 .7z"/>
<path d="M77.5 140.3l.7 .7-.7 .7-.7-.7zM80.1 140.3l.7 .7-.7 .7-.7-.7zM81.9 141l.7-.7 .7 .7-.7 .7zM85.2 140.3l.7 .7-.7 .7-.7-.7zM87 141l.7-.7 .7 .7-.7 .7zM90.2 140.3l.7 .7-.7 .7-.7-.7zM92.8 140.3l.7 .7-.7 .7-.7-.7zM94.6 141l.7-.7 .7 .7-.7 .7z"/>
</g>
<g fill="none" stroke="#004000" stroke-width=".4">
<path d="M133.3 34.4h3.1M133.3 36.9h3.1M133.3 39.4h3.1M133.3 47.1h3.1M133.3 44.5h3.1M133.3 42h3.1M72.5 122.7v3M75 122.7v3M77.5 122.7v3M80.1 122.7v3M82.6 122.7v3M85.2 122.7v3"/>
<path d="M87.7 122.7v3M90.2 122.7v3M92.8 122.7v3M95.3 122.7v3M72.5 153.7v3M75 153.7v3M77.5 153.7v3M80.1 153.7v3M82.6 153.7v3M85.2 153.7v3M87.7 153.7v3M90.2 153.7v3"/>
<path d="M92.8 153.7v3M95.3 153.7v3"/>
<circle cx="137.4" cy="36.9" r="1.01"/>
<circle cx="137.4" cy="34.4" r="1.01"/>
<circle cx="137.4" cy="39.4" r="1.01"/>
<circle cx="137.4" cy="44.5" r="1.01"/>
<circle cx="137.4" cy="47.1" r="1.01"/>
<circle cx="137.4" cy="42" r="1.01"/>
<circle cx="72.5" cy="121.6" r="1.01"/>
<circle cx="75" cy="121.6" r="1.01"/>
<circle cx="77.5" cy="121.6" r="1.01"/>
<circle cx="80.1" cy="121.6" r="1.01"/>
<circle cx="82.6" cy="121.6" r="1.01"/>
<circle cx="85.2" cy="121.6" r="1.01"/>
<circle cx="87.7" cy="121.6" r="1.01"/>
<circle cx="90.2" cy="121.6" r="1.01"/>
<circle cx="92.8" cy="121.6" r="1.01"/>
<circle cx="95.3" cy="121.6" r="1.01"/>
<circle cx="72.5" cy="157.7" r="1.01"/>
<circle cx="75" cy="157.7" r="1.01"/>
<circle cx="77.5" cy="157.7" r="1.01"/>
<circle cx="80.1" cy="157.7" r="1.01"/>
<circle cx="82.6" cy="157.7" r="1.01"/>
<circle cx="85.2" cy="157.7" r="1.01"/>
<circle cx="87.7" cy="157.7" r="1.01"/>
<circle cx="90.2" cy="157.7" r="1.01"/>
<circle cx="92.8" cy="157.7" r="1.01"/>
<circle cx="95.3" cy="157.7" r="1.01"/>
</g>
<g font-size="2.8">
<text x="72.3" y="5.3">PIC-PRINC</text>
<text x="173.8" y="2.8">PIC-IR</text>
<text x="16.4" y="19.3">X1</text>
<text x="13" y="34.4">C1</text>
<text x="33.3" y="34.4">C2</text>
<text x="194.1" y="48.5">C3</text>
<text x="209.7" y="58.7">MAX232</text>
<text x="226.2" y="64.9">C5</text>
<text x="31.6" y="71.4">DEMUX</text>
<text x="156" y="73.9">CONN-IR</text>
<text x="226.2" y="92.8">C6</text>
<text x="232.2" y="93.2">COMM</text>
<text x="125.6" y="100.8">ALIM</text>
<text x="194.1" y="99.2">C4</text>
<text x="224.6" y="114.4">MEM-CLK</text>
<text x="186.6" y="128.3">R1</text>
<text x="194.2" y="128.3">R2</text>
<text x="161.1" y="137.3">CLOCK</text>
<text x="224.6" y="137.3">MEM-CFG</text>
<text x="51.1" y="138.5">J1</text>
<text x="99.3" y="138.5">J2</text>
<text x="156.4" y="148.6">X2</text>
<text x="186.9" y="166.4">BAT1</text>
</g>
<g font-size="1.8">
<text x="169.4" y="5.8">16</text>
<text x="214.6" y="5.8">17</text>
<text x="9.6" y="10.2" transform="rotate(-90 9.6 10.2)">OSC1</text>
<text x="29.9" y="10.2" transform="rotate(-90 29.9 10.2)">OSC2</text>
<text x="49.4" y="9.6">AFF_TX</text>
<text x="68.9" y="8.4">2</text>
<text x="68.9" y="10.9">3</text>
<text x="73.7" y="9.6">RA0/AN0</text>
<text x="106.5" y="9.6">RC0/T1OSO/T1CKI</text>
<text x="125.8" y="8.4">15</text>
<text x="125.8" y="10.9">16</text>
<text x="139.7" y="9.6">MP3 TX</text>
<text x="151.3" y="9.6">IR SIGNAL</text>
<text x="169.4" y="8.4">15</text>
<text x="175.2" y="7">RA7/OSC1/CLKIN</text>
<text x="175.2" y="9.6">RA6/OSC2/CLKOUT</text>
<text x="203.4" y="7">RA0/AN0</text>
<text x="203.4" y="9.6">RA1/AN1</text>
<text x="214.6" y="8.4">18</text>
<text x="214.6" y="10.9">1</text>
<text x="51.7" y="12.1">AFF2</text>
<text x="51.7" y="14.6">AFF1</text>
<text x="51.7" y="17.2">AFF0</text>
<text x="68.9" y="13.4">4</text>
<text x="68.9" y="16">5</text>
<text x="73.7" y="12.1">RA1/AN1</text>
<text x="73.7" y="14.6">RA2/AN2/VREF-/CVREF</text>
<text x="73.7" y="17.2">RA3/AN3/VREF+</text>
<text x="103.4" y="12.1">RC1/T1OSI/CCP2/UOE</text>
<text x="109.5" y="14.6">RC2/CCP1/P1A</text>
<text x="113" y="17.2">RC4/D-/VM</text>
<text x="125.8" y="13.4">17</text>
<text x="125.8" y="16">23</text>
<text x="139.7" y="12.1">MP3 OE</text>
<text x="139.7" y="14.6">MP3 RX</text>
<text x="170.4" y="13.4">4</text>
<text x="175.2" y="14.6">RA5/MCLR</text>
<text x="196.5" y="17.2">RA4/T0CKI/CMP2</text>
<text x="198.1" y="14.6">RA3/AN3/CMP1</text>
<text x="198.3" y="12.1">RA2/AN2/VREF</text>
<text x="214.6" y="13.4">2</text>
<text x="214.6" y="16">3</text>
<text x="43.8" y="22.3">LDARR2-DATA</text>
<text x="45" y="19.7">LDARR2-STB</text>
<text x="67.9" y="23.6">14</text>
<text x="68.9" y="18.5">6</text>
<text x="68.9" y="21.1">7</text>
<text x="73.7" y="19.7">RA4/T0CKI/C1OUT/RCV</text>
<text x="73.7" y="22.3">RA5/AN4/SS/LVDIN/C2OUT</text>
<text x="112.8" y="19.7">RC5/D+/VP</text>
<text x="112.8" y="22.3">RC6/TX/CK</text>
<text x="125.8" y="18.5">24</text>
<text x="125.8" y="21.1">25</text>
<text x="125.8" y="23.6">26</text>
<text x="139.7" y="22.3">TTL TX</text>
<text x="204" y="22.3">RB0/INT</text>
<text x="214.6" y="21.1">6</text>
<text x="214.6" y="23.6">7</text>
<text x="228.6" y="22.3">IR RQ SEND</text>
<text x="16.4" y="30">20MHz</text>
<text x="51.2" y="24.8">OSC2</text>
<text x="51.2" y="27.3">OSC1</text>
<text x="67.9" y="26.1">13</text>
<text x="73.7" y="24.8">RA6/OSC2/CLKO</text>
<text x="73.7" y="27.3">OSC1/CLKI</text>
<text x="108.4" y="24.8">RC7/RX/DT/SDO</text>
<text x="139.7" y="24.8">TTL RX</text>
<text x="201.6" y="24.8">RB1/RX/DT</text>
<text x="201.7" y="27.3">RB2/TX/CK</text>
<text x="202.2" y="29.9">RB3/CCP1</text>
<text x="214.6" y="26.1">8</text>
<text x="214.6" y="28.7">9</text>
<text x="228.6" y="27.3">IR TX</text>
<text x="228.6" y="29.9">IR DATA READY</text>
<text x="52.4" y="32.4">SDA</text>
<text x="52.6" y="35">SCL</text>
<text x="67.9" y="31.2">33</text>
<text x="67.9" y="33.8">34</text>
<text x="73.7" y="32.4">RB0/AN12/INT0/FLT0/SDI/SDA</text>
<text x="73.7" y="35">RB1/AN10/INT1/SCK/SCL</text>
<text x="113.5" y="32.4">RD0/SPP0</text>
<text x="113.5" y="35">RD1/SPP1</text>
<text x="125.8" y="31.2">19</text>
<text x="125.8" y="33.8">20</text>
<text x="139.7" y="32.4">LDARR1-STB</text>
<text x="139.7" y="35">LDARR1-DATA</text>
<text x="207.4" y="32.4">RB4</text>
<text x="207.4" y="35">RB5</text>
<text x="214.6" y="31.2">10</text>
<text x="214.6" y="33.8">11</text>
<text x="13" y="37.2">22pF</text>
<text x="33.3" y="37.2">22pF</text>
<text x="67.9" y="36.3">35</text>
<text x="67.9" y="38.8">36</text>
<text x="67.9" y="41.4">37</text>
<text x="73.7" y="37.5">RB2/AN8/INT2/VMO</text>
<text x="73.7" y="40">RB3/AN9/CCP2/VPO</text>
<text x="113.5" y="37.5">RD2/SPP2</text>
<text x="113.5" y="40">RD3/SPP3</text>
<text x="125.8" y="36.3">21</text>
<text x="125.8" y="38.8">22</text>
<text x="125.8" y="41.4">27</text>
<text x="139.7" y="37.5">LCD TX</text>
<text x="139.7" y="40">LDARR1-CLK</text>
<text x="195.4" y="37.5">RB6/T1OSO/T1CKI</text>
<text x="201.8" y="40">RB7/T1OSI</text>
<text x="214.6" y="36.3">12</text>
<text x="214.6" y="38.8">13</text>
<text x="67.9" y="43.9">38</text>
<text x="67.9" y="46.5">39</text>
<text x="73.7" y="42.6">RB4/AN11/KBI0/CSSPP</text>
<text x="73.7" y="45.1">RB5/KBI1/PGM</text>
<text x="73.7" y="47.7">RB6/KBI2/PGC</text>
<text x="109.6" y="45.1">RD5/SPP5/P1B</text>
<text x="109.6" y="47.7">RD6/SPP6/P1C</text>
<text x="113.5" y="42.6">RD4/SPP4</text>
<text x="125.8" y="43.9">28</text>
<text x="125.8" y="46.5">29</text>
<text x="139.7" y="47.7">IR RQ SEND</text>
<text x="139.7" y="45.1">IR TX</text>
<text x="139.7" y="42.6">IR DATA READY</text>
<text x="173.8" y="44">PIC16F628A</text>
<text x="67.9" y="49">40</text>
<text x="73.7" y="50.2">RB7/KBI3/PGD</text>
<text x="109.6" y="50.2">RD7/SPP7/P1D</text>
<text x="125.8" y="49">30</text>
<text x="107.2" y="55.3">RE0/AN5/CK1SPP</text>
<text x="107.2" y="57.8">RE1/AN6/CK2SPP</text>
<text x="125.8" y="54.1">8</text>
<text x="125.8" y="56.6">9</text>
<text x="125.8" y="59.2">10</text>
<text x="139.7" y="55.3">LDARR2-CLK</text>
<text x="187.6" y="59.2">1</text>
<text x="194.1" y="56.7">1uF</text>
<text x="202.8" y="59.2">3</text>
<text x="67.9" y="61.7">18</text>
<text x="73.7" y="62.9">VUSB</text>
<text x="108.1" y="60.4">RE2/AN7/OESPP</text>
<text x="109.1" y="62.9">RE3/MCLR/VPP</text>
<text x="125.8" y="61.7">1</text>
<text x="187.6" y="65.4">C1+</text>
<text x="203.1" y="65.4">C1-</text>
<text x="72.3" y="66.9">PIC18F4550</text>
<text x="179.6" y="69.3">11</text>
<text x="179.6" y="71.9">12</text>
<text x="185.4" y="70.5">T1IN</text>
<text x="202.5" y="70.5">T1OUT</text>
<text x="212.1" y="69.3">14</text>
<text x="212.1" y="71.9">13</text>
<text x="226.2" y="67.7">1uF</text>
<text x="11" y="75.6">AFF0</text>
<text x="28.3" y="74.4">1</text>
<text x="28.3" y="76.9">2</text>
<text x="33.1" y="75.6">A</text>
<text x="43.6" y="75.6">Y0</text>
<text x="49.6" y="74.4">15</text>
<text x="49.6" y="76.9">14</text>
<text x="63.6" y="75.6">OSSD1</text>
<text x="152.7" y="76.9">1</text>
<text x="164.3" y="75.6">TTL TX</text>
<text x="179.6" y="74.4">10</text>
<text x="180.6" y="76.9">9</text>
<text x="185.4" y="73.1">R1OUT</text>
<text x="185.4" y="75.6">T2IN</text>
<text x="202.5" y="75.6">T2OUT</text>
<text x="204.3" y="73.1">R1IN</text>
<text x="212.1" y="74.4">7</text>
<text x="212.1" y="76.9">8</text>
<text x="11" y="78.1">AFF1</text>
<text x="11" y="80.7">AFF2</text>
<text x="28.3" y="79.5">3</text>
<text x="33.1" y="78.1">B</text>
<text x="33.1" y="80.7">C</text>
<text x="43.6" y="78.1">Y1</text>
<text x="43.6" y="80.7">Y2</text>
<text x="43.6" y="83.2">Y3</text>
<text x="49.6" y="79.5">13</text>
<text x="49.6" y="82">12</text>
<text x="63.6" y="78.1">OSSD2</text>
<text x="63.6" y="80.7">OSSD3</text>
<text x="63.6" y="83.2">OSSD4</text>
<text x="133.5" y="80.7">IR SIGNAL</text>
<text x="152.7" y="79.5">2</text>
<text x="152.7" y="82">3</text>
<text x="164.1" y="78.1">TTL RX</text>
<text x="185.4" y="78.1">R2OUT</text>
<text x="204.3" y="78.1">R2IN</text>
<text x="204.9" y="83.2">VS+</text>
<text x="212.1" y="82">2</text>
<text x="234.3" y="82.6" transform="rotate(-90 234.3 82.6)">4</text>
<text x="236.9" y="82.6" transform="rotate(-90 236.9 82.6)">3</text>
<text x="239.4" y="82.6" transform="rotate(-90 239.4 82.6)">2</text>
<text x="242" y="82.6" transform="rotate(-90 242 82.6)">1</text>
<text x="28.3" y="87.1">6</text>
<text x="28.3" y="89.6">4</text>
<text x="33.1" y="88.3">E1</text>
<text x="43.6" y="85.8">Y4</text>
<text x="43.6" y="88.3">Y5</text>
<text x="49.6" y="84.6">11</text>
<text x="49.6" y="87.1">10</text>
<text x="49.6" y="89.6">9</text>
<text x="63.6" y="85.8">OSSD5</text>
<text x="63.6" y="88.3">OSSD6</text>
<text x="152.7" y="84.6">4</text>
<text x="156" y="89.7">CONN-H4</text>
<text x="205.4" y="85.8">VS-</text>
<text x="212.1" y="84.6">6</text>
<text x="8.7" y="90.8">AFF_TX</text>
<text x="28.3" y="92.1">5</text>
<text x="33.1" y="90.8">E2</text>
<text x="33.1" y="93.3">E3</text>
<text x="43.6" y="90.8">Y6</text>
<text x="43.6" y="93.3">Y7</text>
<text x="49.6" y="92.1">7</text>
<text x="63.6" y="90.8">OSSD7</text>
<text x="63.6" y="93.3">OSSD8</text>
<text x="127.7" y="90.2" transform="rotate(-90 127.7 90.2)">2</text>
<text x="130.2" y="90.2" transform="rotate(-90 130.2 90.2)">1</text>
<text x="187.6" y="90.8">C2+</text>
<text x="203.1" y="90.8">C2-</text>
<text x="226.2" y="95.6">1uF</text>
<text x="232.2" y="96">CONN-H4</text>
<text x="31.6" y="97.2">74HC138</text>
<text x="187.6" y="97">4</text>
<text x="202.8" y="97">5</text>
<text x="209.7" y="97.2">MAX232</text>
<text x="125.6" y="103.6">TBLOCK-I2</text>
<text x="194.1" y="107.4">1uF</text>
<text x="29.9" y="119.4" transform="rotate(-90 29.9 119.4)">OSSD8</text>
<text x="32.4" y="119.4" transform="rotate(-90 32.4 119.4)">OSSD7</text>
<text x="35" y="119.4" transform="rotate(-90 35 119.4)">OSSD6</text>
<text x="37.5" y="119.4" transform="rotate(-90 37.5 119.4)">OSSD5</text>
<text x="40" y="119.4" transform="rotate(-90 40 119.4)">OSSD4</text>
<text x="42.6" y="119.4" transform="rotate(-90 42.6 119.4)">OSSD3</text>
<text x="45.1" y="119.4" transform="rotate(-90 45.1 119.4)">OSSD2</text>
<text x="47.7" y="119.4" transform="rotate(-90 47.7 119.4)">OSSD1</text>
<text x="73.1" y="119.4" transform="rotate(-90 73.1 119.4)">LDARR2-STB</text>
<text x="75.6" y="119.4" transform="rotate(-90 75.6 119.4)">LDARR2-DATA</text>
<text x="78.1" y="119.4" transform="rotate(-90 78.1 119.4)">LDARR2-CLK</text>
<text x="80.7" y="119.4" transform="rotate(-90 80.7 119.4)">MP3 TX</text>
<text x="83.2" y="119.4" transform="rotate(-90 83.2 119.4)">MP3 OE</text>
<text x="85.8" y="119.4" transform="rotate(-90 85.8 119.4)">MP3 RX</text>
<text x="88.3" y="119.4" transform="rotate(-90 88.3 119.4)">LDARR1-STB</text>
<text x="90.8" y="119.4" transform="rotate(-90 90.8 119.4)">LDARR1-DATA</text>
<text x="93.4" y="119.4" transform="rotate(-90 93.4 119.4)">LDARR1-CLK</text>
<text x="95.9" y="119.4" transform="rotate(-90 95.9 119.4)">LCD TX</text>
<text x="194.7" y="118.7">SCL</text>
<text x="221.2" y="117.5">6</text>
<text x="221.2" y="120">5</text>
<text x="226" y="118.7">SCL</text>
<text x="234" y="118.7">A0</text>
<text x="240" y="120">2</text>
<text x="240" y="117.5">1</text>
<text x="194.5" y="121.2">SDA</text>
<text x="221.2" y="122.6">7</text>
<text x="226" y="121.2">SDA</text>
<text x="226" y="123.8">WP</text>
<text x="234" y="121.2">A1</text>
<text x="186.6" y="131.1">2.2k</text>
<text x="194.2" y="131.1">2.2K</text>
<text x="224.6" y="127.7">AT24C512</text>
<text x="23.6" y="133.3" transform="rotate(-90 23.6 133.3)">10</text>
<text x="26.1" y="133.3" transform="rotate(-90 26.1 133.3)">9</text>
<text x="28.7" y="133.3" transform="rotate(-90 28.7 133.3)">8</text>
<text x="31.2" y="133.3" transform="rotate(-90 31.2 133.3)">7</text>
<text x="33.8" y="133.3" transform="rotate(-90 33.8 133.3)">6</text>
<text x="36.3" y="133.3" transform="rotate(-90 36.3 133.3)">5</text>
<text x="38.8" y="133.3" transform="rotate(-90 38.8 133.3)">4</text>
<text x="41.4" y="133.3" transform="rotate(-90 41.4 133.3)">3</text>
<text x="43.9" y="133.3" transform="rotate(-90 43.9 133.3)">2</text>
<text x="46.5" y="133.3" transform="rotate(-90 46.5 133.3)">1</text>
<text x="71.9" y="133.3" transform="rotate(-90 71.9 133.3)">10</text>
<text x="74.4" y="133.3" transform="rotate(-90 74.4 133.3)">9</text>
<text x="76.9" y="133.3" transform="rotate(-90 76.9 133.3)">8</text>
<text x="79.5" y="133.3" transform="rotate(-90 79.5 133.3)">7</text>
<text x="82" y="133.3" transform="rotate(-90 82 133.3)">6</text>
<text x="84.6" y="133.3" transform="rotate(-90 84.6 133.3)">5</text>
<text x="87.1" y="133.3" transform="rotate(-90 87.1 133.3)">4</text>
<text x="89.6" y="133.3" transform="rotate(-90 89.6 133.3)">3</text>
<text x="92.2" y="133.3" transform="rotate(-90 92.2 133.3)">2</text>
<text x="94.7" y="133.3" transform="rotate(-90 94.7 133.3)">1</text>
<text x="51.1" y="141.3">CONN-DIL20</text>
<text x="99.3" y="141.3">CONN-DIL20</text>
<text x="157.7" y="140.4">1</text>
<text x="162.5" y="141.6">X1</text>
<text x="169.3" y="141.6">SCL</text>
<text x="176.5" y="140.4">6</text>
<text x="176.5" y="142.9">5</text>
<text x="221.2" y="140.4">6</text>
<text x="221.2" y="142.9">5</text>
<text x="226" y="141.6">SCL</text>
<text x="234" y="141.6">A0</text>
<text x="240" y="142.9">2</text>
<text x="240" y="140.4">1</text>
<text x="23.6" y="148" transform="rotate(-90 23.6 148)">11</text>
<text x="26.1" y="148" transform="rotate(-90 26.1 148)">12</text>
<text x="28.7" y="148" transform="rotate(-90 28.7 148)">13</text>
<text x="31.2" y="148" transform="rotate(-90 31.2 148)">14</text>
<text x="33.8" y="148" transform="rotate(-90 33.8 148)">15</text>
<text x="36.3" y="148" transform="rotate(-90 36.3 148)">16</text>
<text x="38.8" y="148" transform="rotate(-90 38.8 148)">17</text>
<text x="41.4" y="148" transform="rotate(-90 41.4 148)">18</text>
<text x="43.9" y="148" transform="rotate(-90 43.9 148)">19</text>
<text x="46.5" y="148" transform="rotate(-90 46.5 148)">20</text>
<text x="71.9" y="148" transform="rotate(-90 71.9 148)">11</text>
<text x="74.4" y="148" transform="rotate(-90 74.4 148)">12</text>
<text x="76.9" y="148" transform="rotate(-90 76.9 148)">13</text>
<text x="79.5" y="148" transform="rotate(-90 79.5 148)">14</text>
<text x="82" y="148" transform="rotate(-90 82 148)">15</text>
<text x="84.6" y="148" transform="rotate(-90 84.6 148)">16</text>
<text x="87.1" y="148" transform="rotate(-90 87.1 148)">17</text>
<text x="89.6" y="148" transform="rotate(-90 89.6 148)">18</text>
<text x="92.2" y="148" transform="rotate(-90 92.2 148)">19</text>
<text x="94.7" y="148" transform="rotate(-90 94.7 148)">20</text>
<text x="169.1" y="144.1">SDA</text>
<text x="221.2" y="145.4">7</text>
<text x="226" y="144.1">SDA</text>
<text x="226" y="146.6">WP</text>
<text x="234" y="144.1">A1</text>
<text x="156.4" y="151.4">32KHz</text>
<text x="157.7" y="155.6">2</text>
<text x="167.8" y="151.7">SOUT</text>
<text x="176.5" y="155.6">3</text>
<text x="176.5" y="150.5">7</text>
<text x="224.6" y="150.6">AT24C512</text>
<text x="161.1" y="160.7">DS1307</text>
<text x="162.5" y="156.8">X2</text>
<text x="168.1" y="156.8">VBAT</text>
<text x="183.4" y="161.3" transform="rotate(-90 183.4 161.3)">2</text>
<text x="29.9" y="166" transform="rotate(-90 29.9 166)">OSSD8</text>
<text x="32.4" y="166" transform="rotate(-90 32.4 166)">OSSD7</text>
<text x="35" y="166" transform="rotate(-90 35 166)">OSSD6</text>
<text x="37.5" y="166" transform="rotate(-90 37.5 166)">OSSD5</text>
<text x="40" y="166" transform="rotate(-90 40 166)">OSSD4</text>
<text x="42.6" y="166" transform="rotate(-90 42.6 166)">OSSD3</text>
<text x="45.1" y="166" transform="rotate(-90 45.1 166)">OSSD2</text>
<text x="47.7" y="166" transform="rotate(-90 47.7 166)">OSSD1</text>
<text x="80.7" y="166.4" transform="rotate(-90 80.7 166.4)">MP3 TX</text>
<text x="83.2" y="166.7" transform="rotate(-90 83.2 166.7)">MP3 OE</text>
<text x="85.8" y="166.6" transform="rotate(-90 85.8 166.6)">MP3 RX</text>
<text x="95.9" y="166.3" transform="rotate(-90 95.9 166.3)">LCD TX</text>
<text x="73.1" y="171" transform="rotate(-90 73.1 171)">LDARR2-STB</text>
<text x="75.6" y="172.2" transform="rotate(-90 75.6 172.2)">LDARR2-DATA</text>
<text x="78.1" y="171" transform="rotate(-90 78.1 171)">LDARR2-CLK</text>
<text x="88.3" y="171" transform="rotate(-90 88.3 171)">LDARR1-STB</text>
<text x="90.8" y="172.2" transform="rotate(-90 90.8 172.2)">LDARR1-DATA</text>
<text x="93.4" y="171" transform="rotate(-90 93.4 171)">LDARR1-CLK</text>
<text x="183.4" y="169.9" transform="rotate(-90 183.4 169.9)">1</text>
<text x="186.9" y="169.2">3V</text>
</g>
</svg>
